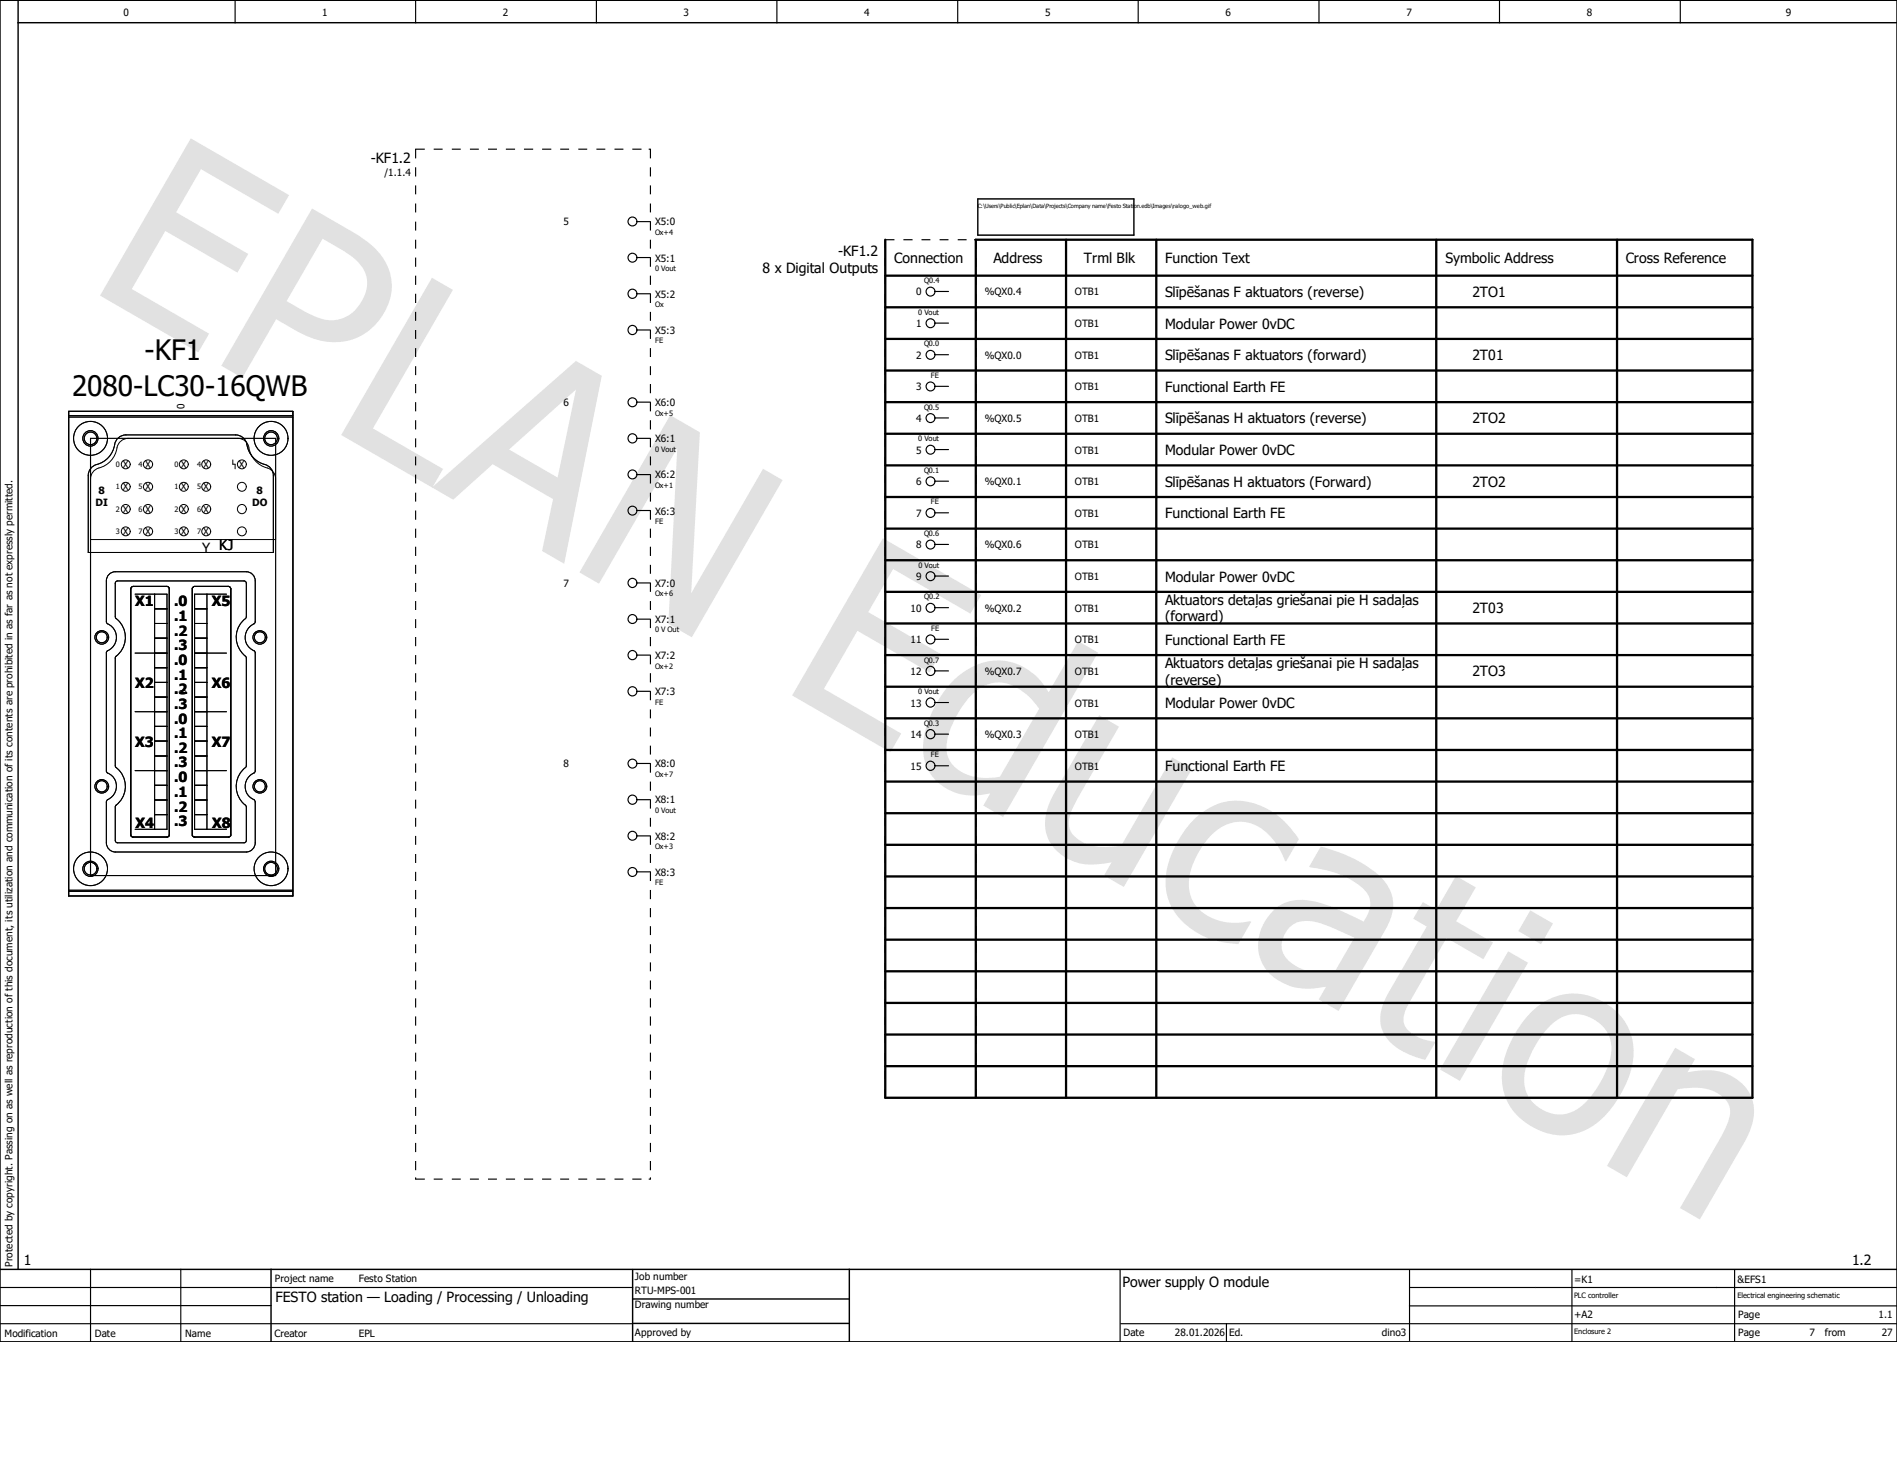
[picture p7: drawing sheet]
<svg xmlns="http://www.w3.org/2000/svg" width="279mm" height="216mm" viewBox="0 0 279 216" stroke-linecap="round" stroke-linejoin="round" font-family="sans-serif">
<path d="M197.7 -.1l-197.7 197.7M0 169.2l40.1 28.4M0 197.5v.1" fill="none" stroke="#fff" stroke-width=".15"/>
<g fill="none" stroke="#000" stroke-width=".17">
<path d="M34.6 0v3.3M61.2 0v3.3M87.8 0v3.3M114.4 0v3.3M141.1 0v3.3M167.6 0v3.3M194.3 0v3.3M220.9 0v3.3M247.5 0v3.3M0 194.9h93.1M0 189.6h93.2M0 192.3h39.9"/>
<path d="M13.3 186.9v10.7M26.6 186.9v10.7M165 187v10.6M165.1 194.9h114.3M180.6 194.9v2.7M207.6 192.3h71.8M207.6 189.6h71.8M207.6 187.1v10.3M231.5 187v10.6M255.5 187.1v10.4"/>
</g>
<path d="M0 0h279.4v197.6h-279.4zM2.7 3.3h276.7M2.7 0v186.9M0 186.9h279.4M39.9 186.9v10.7M93.1 191.3h32M93.2 187v10.5M93.2 194.9h31.9M125.1 186.9v10.7" fill="none" stroke="#000" stroke-width=".21"/>
<path d="M28.1 20.4l14.5 8.3-1.6 2.8-11.4-6.6-3.7 6.4 10.7 6.1-1.6 2.8-10.7-6.2-4.9 8.6 11.4 6.5-1.6 2.8-14.5-8.4zM46 30.7l5.8 3.4a11.4 11.4 0 0 1 5.4 5.4 7.7 7.7 0 0 1-1.6 8 8.5 8.5 0 0 1-10.3 2l-1.3-.6-3.3-1.9-5 8.6-3.1-1.7zM47.5 35.2l-5.3 9.1 2.1 1.3a8.2 8.2 0 0 0 5.2 1.5 5.7 5.7 0 0 0 4.5-6.4 6.7 6.7 0 0 0-3.5-3.8zM63.6 40.9l3.1 1.8-11.8 20.4 10.4 6-1.6 2.7-13.5-7.7zM63.6 71.8l21.2-18.6 3.8 2.2-5.5 27.6-3.3-1.9 1.7-7.6-8.9-5.1-5.8 5.2zM75 66.2l7.1 4.1 2.7-12.9zM98.7 61.1l4.4 2.6-1.3 23.7 10.6-18.4 2.9 1.7-13.4 23.2-3.5-2 1.4-25.9-11.6 20-2.9-1.7zM130 79.3l14.5 8.3-1.6 2.8-11.4-6.6-3.6 6.3 10.6 6.2-1.6 2.7-10.6-6.1-5 8.6 11.4 6.5-1.6 2.8-14.4-8.4zM140.5 100.1a8.7 8.7 0 0 1 9.3-2.3 9.2 9.2 0 0 1 4.7 4.2l4.3-7.6 2.9 1.7-14 24.2-2.9-1.7 1.1-1.8a8.2 8.2 0 0 1-8.2-2 7.4 7.4 0 0 1-1.4-7.3 17.5 17.5 0 0 1 4.2-7.4zM143.1 102.4a13 13 0 0 0-3.7 7.9 4.5 4.5 0 0 0 3.9 4.1 9.8 9.8 0 0 0 4 0l5.8-10a8.8 8.8 0 0 0-5.3-3.8 5.5 5.5 0 0 0-4.7 1.8zM161.9 105.3l2.9 1.7-5.7 9.9a8.7 8.7 0 0 0-1.7 4.6 3.8 3.8 0 0 0 2.8 2.9 10.2 10.2 0 0 0 5 .1l7.4-13 3 1.7-10.1 17.4-2.9-1.7 1.1-1.9a9.6 9.6 0 0 1-6.1-.4 5.9 5.9 0 0 1-3.3-7.8l1.1-2.2zM175.6 120.9a8.8 8.8 0 0 1 11.8-1.3 13.8 13.8 0 0 1 3.9 4l-1.9 3.3-.1-.1a9.3 9.3 0 0 0-4.5-5.3 5.7 5.7 0 0 0-6.8 1.9 11.2 11.2 0 0 0-2.9 7 5.7 5.7 0 0 0 4.8 5.3 9.6 9.6 0 0 0 4.2 0l.2 .1-1.9 3.2a11.5 11.5 0 0 1-9.9-5.5 9.5 9.5 0 0 1 .4-8.5l1.5-2.5zM190 136.5a3.4 3.4 0 0 0-.4 4.8 7 7 0 0 0 6.6 1.7l.5-.1 2.8-4.8-2.3-1a10.8 10.8 0 0 0-5.4-1.4 2.87 2.87 0 0 0-1.8 .8zM194.5 124.7a20.1 20.1 0 0 1 9 4.6 5.7 5.7 0 0 1 .8 7.1l-7.2 12.5-2.9-1.7 1.1-1.9a9.3 9.3 0 0 1-7.4-1.2 6.2 6.2 0 0 1-1.3-8.8 6 6 0 0 1 6.8-2.6 33.6 33.6 0 0 1 7.4 3 4 4 0 0 0 .9-3.5 6.6 6.6 0 0 0-3.2-2.9 16.6 16.6 0 0 0-5.5-1.6l-.2-.1zM209.6 132.8l2 1.2 2.8-5 3 1.7-2.9 5 5.4 3.1-1.4 2.5-5.4-3.2-4.8 8.3a9.7 9.7 0 0 0-1.6 3.7 2.79 2.79 0 0 0 1.9 2.5 10.2 10.2 0 0 0 2.8 .9l-1.5 2.6-1.1-.3a9 9 0 0 1-4.9-3.5 5.2 5.2 0 0 1 0-4.8l.7-1.4 5.5-9.7-2-1.1zM222.1 140.1l3 1.7-10.1 17.4-2.9-1.7zM225.4 134.1l3.3 1.9-1.7 3.1-3.4-2zM225.6 149a8.6 8.6 0 0 1 12-.4 8.5 8.5 0 0 1 2.4 9.8 14.8 14.8 0 0 1-5.9 7.7 8.4 8.4 0 0 1-9.3-.7 8.3 8.3 0 0 1-3.2-9.5 16.6 16.6 0 0 1 4-6.9zM228.1 151.3a14.1 14.1 0 0 0-3.6 7.1 5.2 5.2 0 0 0 3.2 5.3 5.2 5.2 0 0 0 6-1.5 14.5 14.5 0 0 0 3.6-7.2 5.2 5.2 0 0 0-6.4-5.5 5.9 5.9 0 0 0-2.8 1.8zM246.7 154.3l3 1.7-1.2 1.9a8.9 8.9 0 0 1 7.4 1.1 5.8 5.8 0 0 1 2 7l-1 2.3-6.5 11.3-3-1.7 5.7-9.9a10.8 10.8 0 0 0 1.7-4.2 3.1 3.1 0 0 0-2-2.9 8.8 8.8 0 0 0-5.7-.5l-7.5 13-2.9-1.7z" fill="#e1e1e1"/>
<g fill="none" stroke="#000" stroke-width=".15">
<path d="M10.1 60.6h33v71.4h-33zM10.1 61.2h33M10.1 61.4h33M17.3 64.6l.8-.5h.4h16.2a1.68 1.68 0 0 1 1.7 1.3 3.8 3.8 0 0 0 3 3.2 1.66 1.66 0 0 1 .9 1.4v11.4h-27.3v-11.4a1.91 1.91 0 0 1 1.8-1.8 3.6 3.6 0 0 0 2.1-2.8zM17.6 65.1l.8-.5h.5h16.2a1.61 1.61 0 0 1 1.6 1.4 3.9 3.9 0 0 0 3.1 3.1 1.66 1.66 0 0 1 .8 1.4v9h-27.3v-9a1.91 1.91 0 0 1 1.8-1.8 3.6 3.6 0 0 0 2.1-2.7zM34.3 67.7v.7h.3v.6M16.2 84.5l.8-.3h19.3a1.32 1.32 0 0 1 1.3 1.4l-.1 6.1a2.26 2.26 0 0 0-1.4 2.2 2.26 2.26 0 0 0 1.4 2.1v17.7a2.19 2.19 0 0 0-1.4 2 2.19 2.19 0 0 0 1.3 2.1l.2 .3v6a1.36 1.36 0 0 1-1.3 1.4h-19.3a1.35 1.35 0 0 1-1.3-1.4v-6.2a3.1 3.1 0 0 0 1.3-1.3 2.22 2.22 0 0 0-1.3-2.9v-17.7a2.27 2.27 0 0 0 1.4-2.1 2.27 2.27 0 0 0-1.4-2.2v-6.1v-.5zM17 85.7l.3-.1h18.8l.2 .3-.1 5.1a3.6 3.6 0 0 0 0 5.7v16.2a3.6 3.6 0 0 0 0 5.8l.1 5.1-.2 .3h-18.8l-.3-.1v-.2v-5.1a3.6 3.6 0 0 0 0-5.8v-16.2a3.6 3.6 0 0 0 0-5.7zM19.4 86.4h5.2h.2l.1 .3v36.3v.1l-.3 .2h-5l-.3-.2v-.1v-36.3zM19.9 87.5h4.7v34.6h-4.7M19.9 96.2h4.7M22.8 98.3h1.8"/>
<path d="M22.8 94h1.8M22.8 91.8h1.8M22.8 89.7h1.8M22.8 87.5v34.6M28.5 86.4h5.1h.2l.2 .3v36.3l-.1 .1-.2 .2h-5l-.3-.2-.1-.1v-36.3zM28.7 98.3h1.8M28.7 96.2h4.7M28.7 94h1.8M28.7 91.8h1.8M28.7 89.7h1.8M30.5 87.5v34.6M33.4 87.5h-4.7v34.6h4.7"/>
<path d="M19.9 113.5h4.7M19.9 104.8h4.7M22.8 120h1.8M22.8 117.8h1.8M22.8 115.7h1.8M22.8 111.3h1.8M22.8 109.1h1.8M22.8 107h1.8M22.8 102.7h1.8M22.8 100.5h1.8M28.7 120h1.8M28.7 117.8h1.8"/>
<path d="M28.7 115.7h1.8M28.7 113.5h4.7M28.7 111.3h1.8M28.7 109.1h1.8M28.7 107h1.8M28.7 104.8h4.7M28.7 102.7h1.8M28.7 100.5h1.8M10.1 131.3h33M10.1 131.1h33"/>
<circle cx="13.3" cy="64.6" r="1.13"/>
<circle cx="13.3" cy="64.6" r="2.5"/>
<circle cx="13.3" cy="64.6" r=".93"/>
<circle cx="18.5" cy="75" r=".67"/>
<circle cx="18.5" cy="78.3" r=".66"/>
<circle cx="18.5" cy="68.4" r=".66"/>
<circle cx="18.5" cy="71.7" r=".66"/>
<circle cx="21.8" cy="75" r=".68"/>
<circle cx="21.8" cy="78.3" r=".67"/>
<circle cx="21.8" cy="71.7" r=".67"/>
<circle cx="21.8" cy="68.4" r=".67"/>
<circle cx="27.1" cy="75" r=".67"/>
<circle cx="27.1" cy="78.3" r=".66"/>
<circle cx="27.1" cy="68.4" r=".66"/>
<circle cx="27.1" cy="71.7" r=".66"/>
<circle cx="30.4" cy="75" r=".67"/>
<circle cx="30.4" cy="78.3" r=".66"/>
<circle cx="30.4" cy="71.7" r=".66"/>
<circle cx="30.4" cy="68.4" r=".66"/>
<circle cx="35.6" cy="75" r=".66"/>
<circle cx="35.6" cy="78.3" r=".65"/>
<circle cx="35.6" cy="68.4" r=".65"/>
<circle cx="35.6" cy="71.7" r=".65"/>
<circle cx="39.9" cy="64.6" r="2.5"/>
<circle cx="39.9" cy="64.6" r=".93"/>
<circle cx="39.9" cy="64.6" r="1.13"/>
<circle cx="15" cy="93.9" r=".81"/>
<circle cx="15" cy="93.9" r="1"/>
<circle cx="38.3" cy="93.9" r=".81"/>
<circle cx="38.3" cy="93.9" r="1"/>
<circle cx="15" cy="115.8" r=".82"/>
<circle cx="15" cy="115.8" r="1.01"/>
<circle cx="38.3" cy="115.8" r=".82"/>
<circle cx="38.3" cy="115.8" r="1.01"/>
<circle cx="13.3" cy="128" r="1.12"/>
<circle cx="13.3" cy="127.9" r=".93"/>
<circle cx="13.3" cy="128" r="2.49"/>
<circle cx="39.9" cy="127.9" r=".93"/>
<circle cx="39.9" cy="128" r="2.49"/>
<circle cx="39.9" cy="128" r="1.12"/>
</g>
<g fill="none" stroke="#000" stroke-width=".17">
<path d="M93.8 32.6h2M93.8 37.9h2M93.8 43.3h2M93.8 48.6h2M93.8 59.2h2M137.7 56.9h2M137.7 47.6h2M137.7 52.2h2M137.7 42.9h2M10.1 60.6h33v71.4h-33zM13.3 64.6h27.3v64.3h-27.3zM93.8 64.6h2"/>
<path d="M93.8 75.2h2M93.8 69.9h2M137.7 70.9h2M137.7 75.5h2M137.7 66.2h2M137.7 61.6h2M93.8 85.9h2M93.8 91.2h2M93.8 96.5h2M137.7 94.1h2M137.7 80.2h2M137.7 84.8h2"/>
<path d="M137.7 89.5h2M137.7 98.8h2M93.8 101.8h2M93.8 117.8h2M93.8 112.4h2M137.7 112.8h2M137.7 103.5h2M137.7 108.1h2M93.8 128.4h2M93.8 123.1h2"/>
<circle cx="93.2" cy="32.6" r=".66"/>
<circle cx="93.2" cy="37.9" r=".66"/>
<circle cx="93.1" cy="48.6" r=".67"/>
<circle cx="93.1" cy="43.3" r=".67"/>
<circle cx="93.2" cy="59.2" r=".66"/>
<circle cx="137.1" cy="47.6" r=".66"/>
<circle cx="137.1" cy="42.9" r=".66"/>
<circle cx="137.1" cy="56.9" r=".66"/>
<circle cx="137.1" cy="52.3" r=".66"/>
<circle cx="93.1" cy="64.6" r=".67"/>
<circle cx="93.2" cy="69.9" r=".66"/>
<circle cx="93.2" cy="75.2" r=".66"/>
<circle cx="137.1" cy="66.2" r=".66"/>
<circle cx="137.1" cy="61.6" r=".66"/>
<circle cx="137.1" cy="70.9" r=".66"/>
<circle cx="137.1" cy="75.5" r=".66"/>
<circle cx="93.1" cy="96.5" r=".67"/>
<circle cx="93.1" cy="85.8" r=".66"/>
<circle cx="93.2" cy="91.2" r=".66"/>
<circle cx="137" cy="98.8" r=".67"/>
<circle cx="137.1" cy="84.9" r=".66"/>
<circle cx="137.1" cy="89.5" r=".66"/>
<circle cx="137.1" cy="94.2" r=".66"/>
<circle cx="137.1" cy="80.2" r=".66"/>
<circle cx="93.1" cy="117.8" r=".67"/>
<circle cx="93.1" cy="101.8" r=".67"/>
<circle cx="93.2" cy="112.5" r=".66"/>
<circle cx="137" cy="103.5" r=".67"/>
<circle cx="137" cy="108.1" r=".67"/>
<circle cx="137" cy="112.8" r=".67"/>
<circle cx="93.2" cy="123.1" r=".66"/>
<circle cx="93.2" cy="128.4" r=".66"/>
</g>
<g fill="none" stroke="#000" stroke-width=".34">
<path d="M130.4 35.3v126.4h127.7v-126.4h-114.4v126.4M157 35.3v126.4M170.3 35.3v126.4M211.5 35.3v126.4M238.2 35.3v126.4M130.4 40.6h127.7M130.4 45.3h127.7M130.4 49.9h127.7M130.4 54.6h127.7M130.4 59.2h127.7M130.4 63.9h127.7M130.4 68.5h127.7"/>
<path d="M130.4 73.2h127.7M130.4 77.9h127.7M130.4 82.5h127.7M130.4 87.2h127.7M130.4 91.8h127.7M130.4 96.5h127.7M130.4 101.1h127.7M130.4 105.8h127.7M130.4 110.4h127.7M130.4 115.1h127.7M130.4 119.8h127.7M130.4 124.4h127.7"/>
<path d="M130.4 129.1h127.7M130.4 133.7h127.7M130.4 138.4h127.7M130.4 143h127.7M130.4 147.7h127.7M130.4 152.4h127.7M130.4 157h127.7"/>
</g>
<path d="M144 29.3h23v5.3h-23z" fill="none" stroke="#000" stroke-width=".21"/>
<g fill="#000">
<path d="M95.5 21.9l.4 .1-.4 .1zM143.5 35.2l.3 .1-.3 .1zM61.1 173.4h.2l-.1 .3zM95.5 173.6l.4 .1h-.4zM95.7 173.4h.2l-.1 .3zM130.3 161.4h.2l-.1 .4zM143.5 161.6l.3 .1-.3 .1zM143.6 161.4h.2l-.1 .4z"/>
<path d="M61.1 22v1.3h.2v-1.3l-.1-.1zM61.1 24.6v1.4h.2v-1.4zM61.1 27.3v1.3h.2v-1.3zM61.1 30v1.3h.2v-1.3zM61.1 32.6v1.4h.2v-1.4zM61.1 35.3v1.3h.2v-1.3zM61.1 37.9v1.4h.2v-1.4z"/>
<path d="M61.2 21.9l-.1 .1 .1 .1h1.4v-.2zM63.9 21.9v.2h1.3v-.2zM66.5 21.9v.2h1.4v-.2zM69.2 21.9v.2h1.3v-.2zM71.9 21.9v.2h1.3v-.2zM74.5 21.9v.2h1.4v-.2zM77.2 21.9v.2h1.3v-.2zM79.8 21.9v.2h1.4v-.2zM82.5 21.9v.2h1.3v-.2zM85.2 21.9v.2h1.3v-.2zM87.8 21.9v.2h1.4v-.2zM90.5 21.9v.2h1.3v-.2zM93.1 21.9v.2h1.4v-.2z"/>
<path d="M95.7 22v1.3h.2v-1.3l-.1-.1zM95.7 24.6v1.4h.2v-1.4zM95.7 27.3v1.3h.2v-1.3zM95.7 30v1.3h.2v-1.3zM95.7 32.6v1.4h.2v-1.4zM95.7 35.3v1.3h.2v-1.3zM95.7 37.9v1.4h.2v-1.4z"/>
<path d="M130.3 35.3v1.3h.2v-1.3l-.1-.1zM130.3 37.9v1.4h.2v-1.4zM130.3 40.6v1.4h.2v-1.4zM130.3 43.3v1.3h.2v-1.3zM130.3 45.9v1.3h.2v-1.3zM130.3 48.6v1.3h.2v-1.3z"/>
<path d="M130.4 35.2l-.1 .1 .1 .1h1.3v-.2zM133.1 35.2v.2h1.3v-.2zM135.7 35.2v.2h1.3v-.2zM138.4 35.2v.2h1.3v-.2zM141.1 35.2v.2h1.3v-.2z"/>
<path d="M143.6 35.3v1.3h.2v-1.3l-.1-.1zM143.6 37.9v1.4h.2v-1.4zM143.6 40.6v1.4h.2v-1.4zM143.6 43.3v1.3h.2v-1.3zM143.6 45.9v1.3h.2v-1.3zM143.6 48.6v1.3h.2v-1.3z"/>
<path d="M61.1 40.6v1.4h.2v-1.4zM61.1 43.3v1.3h.2v-1.3zM61.1 45.9v1.3h.2v-1.3zM61.1 48.6v1.3h.2v-1.3zM61.1 51.3v1.3h.2v-1.3zM61.1 53.9v1.3h.2v-1.3zM61.1 56.6v1.3h.2v-1.3z"/>
<path d="M61.1 59.2v1.4h.2v-1.4zM61.1 61.9v1.3h.2v-1.3zM61.1 64.6v1.3h.2v-1.3zM61.1 67.2v1.3h.2v-1.3zM61.1 69.9v1.3h.2v-1.3zM61.1 72.6v1.3h.2v-1.3zM61.1 75.2v1.3h.2v-1.3z"/>
<path d="M95.7 40.6v1.4h.2v-1.4zM95.7 43.3v1.3h.2v-1.3zM95.7 45.9v1.3h.2v-1.3zM95.7 48.6v1.3h.2v-1.3zM95.7 51.3v1.3h.2v-1.3zM95.7 53.9v1.3h.2v-1.3zM95.7 56.6v1.3h.2v-1.3z"/>
<path d="M95.7 59.2v1.4h.2v-1.4zM95.7 61.9v1.3h.2v-1.3zM95.7 64.6v1.3h.2v-1.3zM95.7 67.2v1.3h.2v-1.3zM95.7 69.9v1.3h.2v-1.3zM95.7 72.6v1.3h.2v-1.3zM95.7 75.2v1.3h.2v-1.3z"/>
<path d="M130.3 51.3v1.3h.2v-1.3zM130.3 53.9v1.3h.2v-1.3zM130.3 56.6v1.3h.2v-1.3zM130.3 59.2v1.4h.2v-1.4zM130.3 61.9v1.3h.2v-1.3zM130.3 64.6v1.3h.2v-1.3z"/>
<path d="M143.6 51.3v1.3h.2v-1.3zM143.6 53.9v1.3h.2v-1.3zM143.6 56.6v1.3h.2v-1.3zM143.6 59.2v1.4h.2v-1.4zM143.6 61.9v1.3h.2v-1.3zM143.6 64.6v1.3h.2v-1.3z"/>
<path d="M61.1 77.9v1.3h.2v-1.3zM61.1 80.5v1.4h.2v-1.4zM61.1 83.2v1.3h.2v-1.3zM61.1 85.9v1.3h.2v-1.3zM61.1 88.5v1.3h.2v-1.3zM61.1 91.2v1.3h.2v-1.3zM61.1 93.8v1.4h.2v-1.4z"/>
<path d="M95.7 77.9v1.3h.2v-1.3zM95.7 80.5v1.4h.2v-1.4zM95.7 83.2v1.3h.2v-1.3zM95.7 85.9v1.3h.2v-1.3zM95.7 88.5v1.3h.2v-1.3zM95.7 91.2v1.3h.2v-1.3zM95.7 93.8v1.4h.2v-1.4z"/>
<path d="M130.3 67.2v1.3h.2v-1.3zM130.3 69.9v1.3h.2v-1.3zM130.3 72.6v1.3h.2v-1.3zM130.3 75.2v1.3h.2v-1.3zM130.3 77.9v1.3h.2v-1.3zM130.3 80.5v1.4h.2v-1.4z"/>
<path d="M143.6 67.2v1.3h.2v-1.3zM143.6 69.9v1.3h.2v-1.3zM143.6 72.6v1.3h.2v-1.3zM143.6 75.2v1.3h.2v-1.3zM143.6 77.9v1.3h.2v-1.3zM143.6 80.5v1.4h.2v-1.4z"/>
<path d="M61.1 96.5v1.3h.2v-1.3zM61.1 99.1v1.4h.2v-1.4zM61.1 101.8v1.3h.2v-1.3zM61.1 104.5v1.3h.2v-1.3zM61.1 107.1v1.4h.2v-1.4zM61.1 109.8v1.3h.2v-1.3zM61.1 112.4v1.4h.2v-1.4z"/>
<path d="M95.7 96.5v1.3h.2v-1.3zM95.7 99.1v1.4h.2v-1.4zM95.7 101.8v1.3h.2v-1.3zM95.7 104.5v1.3h.2v-1.3zM95.7 107.1v1.4h.2v-1.4zM95.7 109.8v1.3h.2v-1.3zM95.7 112.4v1.4h.2v-1.4z"/>
<path d="M130.3 83.2v1.3h.2v-1.3zM130.3 85.9v1.3h.2v-1.3zM130.3 88.5v1.3h.2v-1.3zM130.3 91.2v1.3h.2v-1.3zM130.3 93.8v1.4h.2v-1.4zM130.3 96.5v1.3h.2v-1.3z"/>
<path d="M130.3 99.1v1.4h.2v-1.4zM130.3 101.8v1.3h.2v-1.3zM130.3 104.5v1.3h.2v-1.3zM130.3 107.1v1.4h.2v-1.4zM130.3 109.8v1.3h.2v-1.3zM130.3 112.4v1.4h.2v-1.4z"/>
<path d="M143.6 83.2v1.3h.2v-1.3zM143.6 85.9v1.3h.2v-1.3zM143.6 88.5v1.3h.2v-1.3zM143.6 91.2v1.3h.2v-1.3zM143.6 93.8v1.4h.2v-1.4zM143.6 96.5v1.3h.2v-1.3z"/>
<path d="M143.6 99.1v1.4h.2v-1.4zM143.6 101.8v1.3h.2v-1.3zM143.6 104.5v1.3h.2v-1.3zM143.6 107.1v1.4h.2v-1.4zM143.6 109.8v1.3h.2v-1.3zM143.6 112.4v1.4h.2v-1.4z"/>
<path d="M61.1 115.1v1.4h.2v-1.4zM61.1 117.8v1.3h.2v-1.3zM61.1 120.4v1.4h.2v-1.4zM61.1 123.1v1.3h.2v-1.3zM61.1 125.8v1.3h.2v-1.3zM61.1 128.4v1.4h.2v-1.4zM61.1 131.1v1.3h.2v-1.3z"/>
<path d="M95.7 115.1v1.4h.2v-1.4zM95.7 117.8v1.3h.2v-1.3zM95.7 120.4v1.4h.2v-1.4zM95.7 123.1v1.3h.2v-1.3zM95.7 125.8v1.3h.2v-1.3zM95.7 128.4v1.4h.2v-1.4zM95.7 131.1v1.3h.2v-1.3z"/>
<path d="M130.3 115.1v1.4h.2v-1.4zM130.3 117.8v1.3h.2v-1.3zM130.3 120.4v1.4h.2v-1.4zM130.3 123.1v1.3h.2v-1.3zM130.3 125.8v1.3h.2v-1.3zM130.3 128.4v1.4h.2v-1.4z"/>
<path d="M143.6 115.1v1.4h.2v-1.4zM143.6 117.8v1.3h.2v-1.3zM143.6 120.4v1.4h.2v-1.4zM143.6 123.1v1.3h.2v-1.3zM143.6 125.8v1.3h.2v-1.3zM143.6 128.4v1.4h.2v-1.4z"/>
<path d="M61.1 133.7v1.4h.2v-1.4zM61.1 136.4v1.3h.2v-1.3zM61.1 139.1v1.3h.2v-1.3zM61.1 141.7v1.3h.2v-1.3zM61.1 144.4v1.3h.2v-1.3zM61.1 147v1.4h.2v-1.4zM61.1 149.7v1.3h.2v-1.3z"/>
<path d="M95.7 133.7v1.4h.2v-1.4zM95.7 136.4v1.3h.2v-1.3zM95.7 139.1v1.3h.2v-1.3zM95.7 141.7v1.3h.2v-1.3zM95.7 144.4v1.3h.2v-1.3zM95.7 147v1.4h.2v-1.4zM95.7 149.7v1.3h.2v-1.3z"/>
<path d="M130.3 131.1v1.3h.2v-1.3zM130.3 133.7v1.4h.2v-1.4zM130.3 136.4v1.3h.2v-1.3zM130.3 139.1v1.3h.2v-1.3zM130.3 141.7v1.3h.2v-1.3zM130.3 144.4v1.3h.2v-1.3z"/>
<path d="M143.6 131.1v1.3h.2v-1.3zM143.6 133.7v1.4h.2v-1.4zM143.6 136.4v1.3h.2v-1.3zM143.6 139.1v1.3h.2v-1.3zM143.6 141.7v1.3h.2v-1.3zM143.6 144.4v1.3h.2v-1.3z"/>
<path d="M61.1 152.4v1.3h.2v-1.3zM61.1 155v1.3h.2v-1.3zM61.1 157.7v1.3h.2v-1.3zM61.1 160.4v1.3h.2v-1.3zM61.1 163v1.3h.2v-1.3zM61.1 165.7v1.3h.2v-1.3zM61.1 168.3v1.4h.2v-1.4zM61.1 171v1.3h.2v-1.3z"/>
<path d="M95.7 152.4v1.3h.2v-1.3zM95.7 155v1.3h.2v-1.3zM95.7 157.7v1.3h.2v-1.3zM95.7 160.4v1.3h.2v-1.3zM95.7 163v1.3h.2v-1.3zM95.7 165.7v1.3h.2v-1.3zM95.7 168.3v1.4h.2v-1.4zM95.7 171v1.3h.2v-1.3z"/>
<path d="M130.3 147v1.4h.2v-1.4zM130.3 149.7v1.3h.2v-1.3zM130.3 152.4v1.3h.2v-1.3zM130.3 155v1.3h.2v-1.3zM130.3 157.7v1.3h.2v-1.3zM130.3 160.4v1.3l.1 .1 .1-.1v-1.3z"/>
<path d="M143.6 147v1.4h.2v-1.4zM143.6 149.7v1.3h.2v-1.3zM143.6 152.4v1.3h.2v-1.3zM143.6 155v1.3h.2v-1.3zM143.6 157.7v1.3h.2v-1.3zM143.6 160.4v1.3l.1 .1 .1-.1v-1.3z"/>
<path d="M61.1 173.7h.1h1.4v-.1h-1.4zM63.9 173.6v.1h1.3v-.1zM66.5 173.6v.1h1.4v-.1zM69.2 173.6v.1h1.3v-.1zM71.9 173.6v.1h1.3v-.1zM74.5 173.6v.1h1.4v-.1zM77.2 173.6v.1h1.3v-.1zM79.8 173.6v.1h1.4v-.1zM82.5 173.6v.1h1.3v-.1zM85.2 173.6v.1h1.3v-.1zM87.8 173.6v.1h1.4v-.1zM90.5 173.6v.1h1.3v-.1zM93.1 173.6v.1h1.4v-.1z"/>
<path d="M130.3 161.7l.1 .1h1.3v-.2h-1.3zM133.1 161.6v.2h1.3v-.2zM135.7 161.6v.2h1.3v-.2zM138.4 161.6v.2h1.3v-.2zM141.1 161.6v.2h1.3v-.2z"/>
</g>
<g font-size="4.1">
<text x="21.3" y="53">-KF1</text>
<text x="10.6" y="58.4">2080-LC30-16QWB</text>
</g>
<g font-size="2.1">
<text x="54.6" y="24">-KF1.2</text>
<text x="112.3" y="40.2">8 x Digital Outputs</text>
<text x="123.4" y="37.7">-KF1.2</text>
<text x="131.7" y="38.7">Connection</text>
<text x="146.3" y="38.7">Address</text>
<text x="159.6" y="38.7">Trml Blk</text>
<text x="171.6" y="38.7">Function Text</text>
<text x="212.9" y="38.7">Symbolic Address</text>
<text x="239.5" y="38.7">Cross Reference</text>
<text x="171.6" y="43.7">Slīpēšanas F aktuators (reverse)</text>
<text x="216.9" y="43.7">2TO1</text>
<text x="171.6" y="48.4">Modular Power 0vDC</text>
<text x="171.6" y="53">Slīpēšanas F aktuators (forward)</text>
<text x="216.9" y="53">2T01</text>
<text x="171.6" y="57.7">Functional Earth FE</text>
<text x="171.6" y="62.4">Slīpēšanas H aktuators (reverse)</text>
<text x="216.9" y="62.4">2TO2</text>
<text x="171.6" y="71.7">Slīpēšanas H aktuators (Forward)</text>
<text x="171.6" y="67">Modular Power 0vDC</text>
<text x="216.9" y="71.7">2TO2</text>
<text x="171.6" y="76.3">Functional Earth FE</text>
<text x="29.8" y="81.4">Y KJ</text>
<text x="19.9" y="89.3">X1</text>
<text x="25.7" y="89.3">.0</text>
<text x="31.2" y="89.3">X5</text>
<text x="171.6" y="85.6">Modular Power 0vDC</text>
<text x="171.6" y="89.1">Aktuators detaļas griešanai pie H sadaļas</text>
<text x="25.7" y="91.4">.1</text>
<text x="25.7" y="93.6">.2</text>
<text x="25.7" y="95.8">.3</text>
<text x="171.6" y="95">Functional Earth FE</text>
<text x="171.6" y="91.5">(forward)</text>
<text x="216.9" y="90.3">2T03</text>
<text x="19.9" y="101.3">X2</text>
<text x="25.7" y="98">.0</text>
<text x="25.7" y="100.1">.1</text>
<text x="31.2" y="101.3">X6</text>
<text x="171.6" y="98.4">Aktuators detaļas griešanai pie H sadaļas</text>
<text x="171.6" y="100.8">(reverse)</text>
<text x="216.9" y="99.6">2TO3</text>
<text x="25.7" y="102.2">.2</text>
<text x="25.7" y="104.4">.3</text>
<text x="25.7" y="106.6">.0</text>
<text x="171.6" y="104.3">Modular Power 0vDC</text>
<text x="19.9" y="109.9">X3</text>
<text x="25.7" y="108.8">.1</text>
<text x="25.7" y="110.9">.2</text>
<text x="25.7" y="113">.3</text>
<text x="31.2" y="109.9">X7</text>
<text x="171.6" y="113.6">Functional Earth FE</text>
<text x="25.7" y="115.2">.0</text>
<text x="25.7" y="117.4">.1</text>
<text x="25.7" y="119.5">.2</text>
<text x="19.9" y="122">X4</text>
<text x="25.7" y="121.7">.3</text>
<text x="31.2" y="122">X8</text>
<text x="3.5" y="186.3">1</text>
<text x="40.6" y="191.7">FESTO station — Loading / Processing / Unloading</text>
<text x="165.3" y="189.5">Power supply O module</text>
<text x="272.8" y="186.3">1.2</text>
</g>
<g font-size="1.5">
<text x="18.2" y="2.3">0</text>
<text x="47.5" y="2.3">1</text>
<text x="74.1" y="2.3">2</text>
<text x="100.7" y="2.3">3</text>
<text x="127.3" y="2.3">4</text>
<text x="153.9" y="2.3">5</text>
<text x="180.5" y="2.3">6</text>
<text x="207.1" y="2.3">7</text>
<text x="233.7" y="2.3">8</text>
<text x="263" y="2.3">9</text>
<text x="56.6" y="25.9">/1.1.4</text>
<text x="83" y="33.2">5</text>
<text x="96.5" y="33.2">X5:0</text>
<text x="96.5" y="38.5">X5:1</text>
<text x="96.5" y="43.8">X5:2</text>
<text x="134.9" y="43.5">0</text>
<text x="145" y="43.5">%QX0.4</text>
<text x="158.3" y="43.5">OTB1</text>
<text x="96.5" y="49.1">X5:3</text>
<text x="134.9" y="48.2">1</text>
<text x="134.9" y="52.8">2</text>
<text x="145" y="52.8">%QX0.0</text>
<text x="158.3" y="48.2">OTB1</text>
<text x="158.3" y="52.8">OTB1</text>
<text x="83" y="59.8">6</text>
<text x="96.5" y="59.8">X6:0</text>
<text x="134.9" y="57.5">3</text>
<text x="158.3" y="57.5">OTB1</text>
<text x="27.2" y="60.2" transform="rotate(-90 27.2 60.2)">0</text>
<text x="96.5" y="65.1">X6:1</text>
<text x="134.9" y="62.1">4</text>
<text x="145" y="62.1">%QX0.5</text>
<text x="158.3" y="62.1">OTB1</text>
<text x="18.1" y="68.9">X</text>
<text x="21.4" y="68.9">X</text>
<text x="26.6" y="68.9">X</text>
<text x="29.9" y="68.9">X</text>
<text x="35.2" y="68.9">X</text>
<text x="96.5" y="70.4">X6:2</text>
<text x="134.9" y="71.5">6</text>
<text x="134.9" y="66.8">5</text>
<text x="145" y="71.5">%QX0.1</text>
<text x="158.3" y="71.5">OTB1</text>
<text x="158.3" y="66.8">OTB1</text>
<text x="14.1" y="74.5">DI</text>
<text x="14.5" y="72.7">8</text>
<text x="18.1" y="72.2">X</text>
<text x="18.1" y="75.5">X</text>
<text x="21.4" y="72.2">X</text>
<text x="21.4" y="75.5">X</text>
<text x="26.6" y="72.2">X</text>
<text x="26.6" y="75.5">X</text>
<text x="29.9" y="72.2">X</text>
<text x="29.9" y="75.5">X</text>
<text x="37.1" y="74.5">DO</text>
<text x="37.8" y="72.7">8</text>
<text x="96.5" y="75.8">X6:3</text>
<text x="134.9" y="76.1">7</text>
<text x="158.3" y="76.1">OTB1</text>
<text x="18.1" y="78.8">X</text>
<text x="21.4" y="78.8">X</text>
<text x="26.6" y="78.8">X</text>
<text x="29.9" y="78.8">X</text>
<text x="134.9" y="80.8">8</text>
<text x="145" y="80.8">%QX0.6</text>
<text x="158.3" y="80.8">OTB1</text>
<text x="83" y="86.4">7</text>
<text x="96.5" y="86.4">X7:0</text>
<text x="134.9" y="85.4">9</text>
<text x="158.3" y="85.4">OTB1</text>
<text x="96.5" y="91.7">X7:1</text>
<text x="134.1" y="94.7">11</text>
<text x="134.1" y="90.1">10</text>
<text x="145" y="90.1">%QX0.2</text>
<text x="158.3" y="94.7">OTB1</text>
<text x="158.3" y="90.1">OTB1</text>
<text x="96.5" y="97.1">X7:2</text>
<text x="134.1" y="99.4">12</text>
<text x="145" y="99.4">%QX0.7</text>
<text x="158.3" y="99.4">OTB1</text>
<text x="27.5" y="102.3" transform="rotate(-90 27.5 102.3)">0</text>
<text x="96.5" y="102.4">X7:3</text>
<text x="134.1" y="104.1">13</text>
<text x="158.3" y="104.1">OTB1</text>
<text x="83" y="113">8</text>
<text x="96.5" y="113">X8:0</text>
<text x="134.1" y="113.4">15</text>
<text x="134.1" y="108.7">14</text>
<text x="145" y="108.7">%QX0.3</text>
<text x="158.3" y="113.4">OTB1</text>
<text x="158.3" y="108.7">OTB1</text>
<text x="96.5" y="118.3">X8:1</text>
<text x="96.5" y="123.7">X8:2</text>
<text x="96.5" y="129">X8:3</text>
<text x="1.8" y="186.6" transform="rotate(-90 1.8 186.6)">Protected by copyright. Passing on as well as reproduction of this document, its utilization and communication of its contents are prohibited in as far as not expressly permitted.</text>
<text x="40.5" y="188.8">Project name</text>
<text x="52.9" y="188.8">Festo Station</text>
<text x="93.5" y="190.5">RTU-MPS-001</text>
<text x="93.5" y="188.5">Job number</text>
<text x="231.9" y="188.9">=K1</text>
<text x="255.9" y="188.9">&amp;EFS1</text>
<text x=".7" y="196.9">Modification</text>
<text x="14" y="196.9">Date</text>
<text x="27.3" y="196.9">Name</text>
<text x="40.4" y="196.8">Creator</text>
<text x="52.8" y="196.8">EPL</text>
<text x="93.5" y="196.8">Approved by</text>
<text x="93.5" y="192.7">Drawing number</text>
<text x="165.5" y="196.8">Date</text>
<text x="173.1" y="196.8">28.01.2026</text>
<text x="181" y="196.8">Ed.</text>
<text x="203.5" y="196.8">dino3</text>
<text x="231.9" y="194.1">+A2</text>
<text x="256" y="196.8">Page</text>
<text x="256" y="194.1">Page</text>
<text x="266.5" y="196.8">7</text>
<text x="268.8" y="196.8">from</text>
<text x="276.7" y="194.1">1.1</text>
<text x="277.2" y="196.8">27</text>
</g>
<g font-size="1.1">
<text x="96.5" y="34.6">Ox+4</text>
<text x="96.5" y="39.9">0 Vout</text>
<text x="136.1" y="41.7">Q0.4</text>
<text x="96.5" y="45.2">Ox</text>
<text x="135.2" y="46.4">0 Vout</text>
<text x="96.5" y="50.5">FE</text>
<text x="136.1" y="51">Q0.0</text>
<text x="137.1" y="55.7">FE</text>
<text x="96.5" y="61.2">Ox+5</text>
<text x="135.2" y="65">0 Vout</text>
<text x="136.1" y="60.3">Q0.5</text>
<text x="17.1" y="68.7">0</text>
<text x="20.4" y="68.7">4</text>
<text x="25.7" y="68.7">0</text>
<text x="29" y="68.7">4</text>
<text x="96.5" y="66.5">0 Vout</text>
<text x="96.5" y="71.8">Ox+1</text>
<text x="136.1" y="69.6">Q0.1</text>
<text x="17.1" y="72">1</text>
<text x="17.1" y="75.4">2</text>
<text x="20.4" y="75.4">6</text>
<text x="20.4" y="72">5</text>
<text x="25.7" y="72">1</text>
<text x="25.7" y="75.4">2</text>
<text x="29" y="75.4">6</text>
<text x="29" y="72">5</text>
<text x="96.5" y="77.2">FE</text>
<text x="137.1" y="74.3">FE</text>
<text x="17.1" y="78.7">3</text>
<text x="20.4" y="78.7">7</text>
<text x="25.7" y="78.7">3</text>
<text x="29" y="78.7">7</text>
<text x="135.3" y="83.6">0 Vout</text>
<text x="136.1" y="78.9">Q0.6</text>
<text x="96.5" y="87.8">Ox+6</text>
<text x="136.1" y="88.3">Q0.2</text>
<text x="96.5" y="93.1">0 V Out</text>
<text x="137.2" y="92.9">FE</text>
<text x="96.5" y="98.5">Ox+2</text>
<text x="136.1" y="97.6">Q0.7</text>
<text x="96.5" y="103.8">FE</text>
<text x="135.2" y="102.2">0 Vout</text>
<text x="136.1" y="106.9">Q0.3</text>
<text x="137.1" y="111.5">FE</text>
<text x="96.5" y="119.7">0 Vout</text>
<text x="96.5" y="114.4">Ox+7</text>
<text x="96.5" y="125">Ox+3</text>
<text x="96.5" y="130.4">FE</text>
<text x="231.9" y="191.1">PLC controller</text>
<text x="255.9" y="191.1">Electrical engineering schematic</text>
<text x="231.9" y="196.4">Enclosure 2</text>
</g>
<text font-size=".8" x="144" y="30.6">C:\Users\Public\Eplan\Data\Projects\Company name\Festo Station.edb\Images\ralogo_web.gif</text>
</svg>
